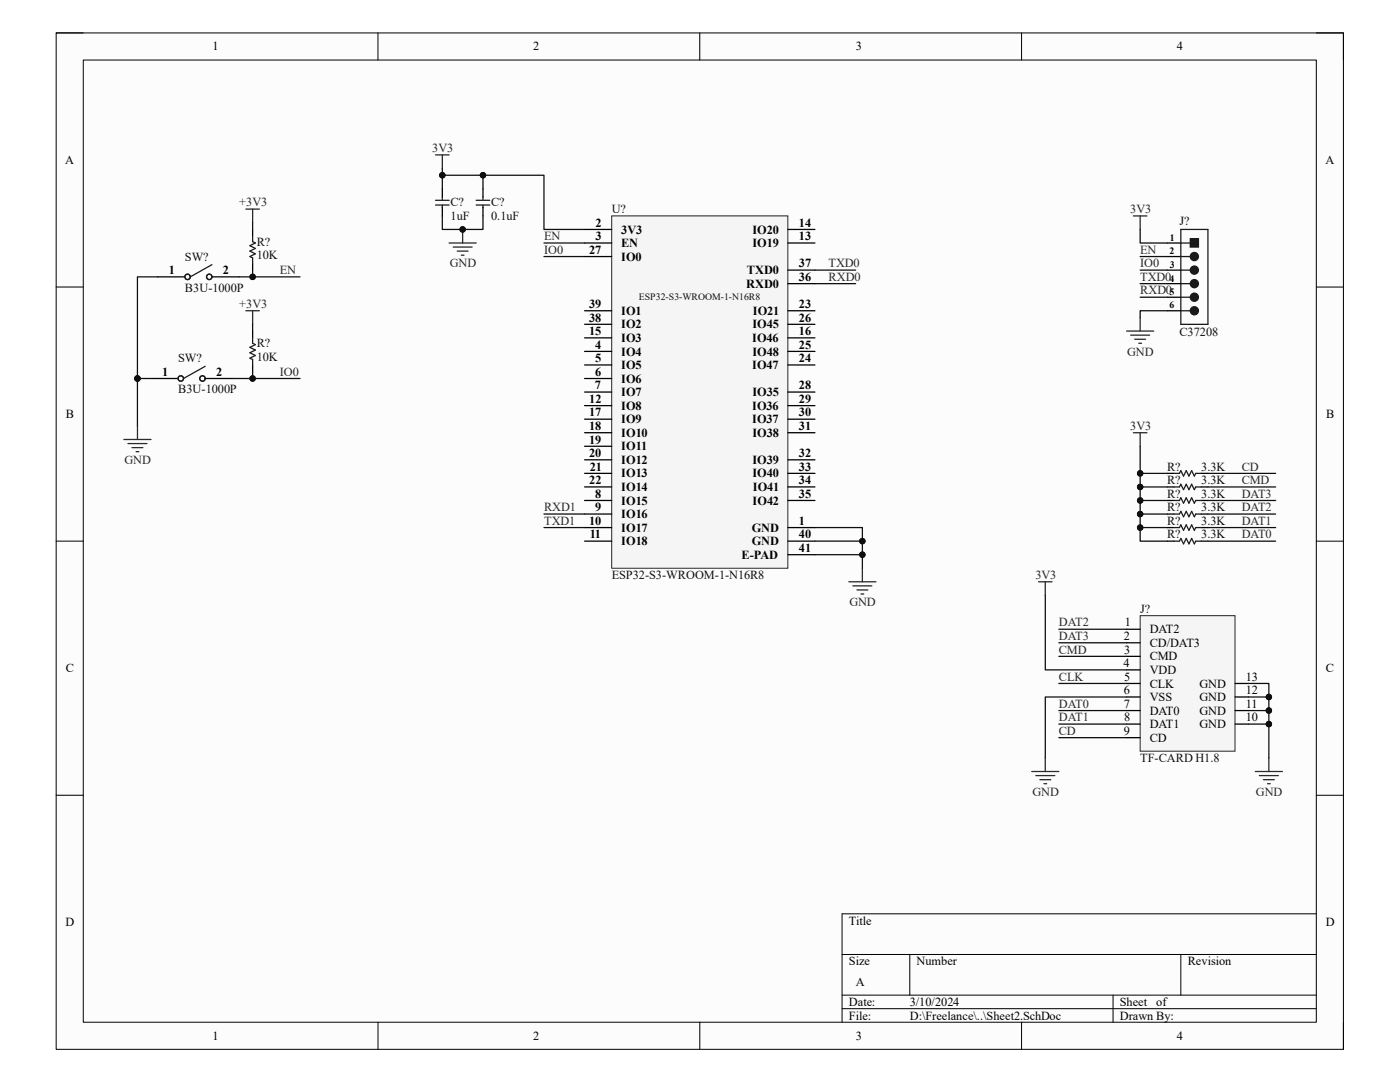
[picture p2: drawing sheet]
<svg xmlns="http://www.w3.org/2000/svg" width="279mm" height="216mm" viewBox="0 0 279 216" stroke-linecap="round" stroke-linejoin="round" font-family="sans-serif">
<path d="M11.2 6.6h256.9v202.8h-256.9z" fill-rule="evenodd" fill="#fcfcfc"/>
<path d="M11.2 6.6h256.9v202.8h-256.9z" fill="none" stroke="#000" stroke-width=".2"/>
<path d="M16.6 12h246.1v192h-246.1z" fill-rule="evenodd" fill="#fcfcfc"/>
<g fill="none" stroke="#000" stroke-width=".2">
<path d="M11.2 6.6h5.4M16.6 12h246.1v192h-246.1zM75.4 6.6v5.4M139.7 6.6v5.4M203.9 6.6v5.4M262.7 6.6h5.4v5.4M11.2 57.3h5.4M262.7 57.3h5.4M11.2 108h5.4M262.7 108h5.4M11.2 158.7h5.4M262.7 158.7h5.4"/>
<path d="M168.1 190.5h94.6M168.1 198.6h94.6M181.6 190.5v8.1M222.1 198.6v5.4M235.7 190.5v8.1M262.7 182.3h-94.6v21.7M75.4 204v5.4M139.7 204v5.4M168.1 201.3h94.6M203.9 204v5.4M268.1 204v5.4"/>
</g>
<path d="M122.1 43.1h35.1v70.3h-35.1z" fill-rule="evenodd" fill="#f5f5f5"/>
<path d="M122.1 43.1h35.1v70.3h-35.1z" fill="none" stroke="#262626" stroke-width=".2"/>
<g fill="none" stroke="#000" stroke-width=".25">
<path d="M96.4 37.7v1.6M96.4 41.3v1.8M116.7 45.8h5.4M116.7 48.5h5.4M116.7 51.2h5.4M157.2 45.8h5.4M157.2 48.5h5.4M157.2 56.6h5.4M157.2 53.9h5.4M116.7 70.1h5.4M116.7 72.8h5.4M116.7 75.5h5.4"/>
<path d="M116.7 78.2h5.4M116.7 67.4h5.4M116.7 62h5.4M116.7 64.7h5.4M157.2 70.1h5.4M157.2 72.8h5.4M157.2 78.2h5.4M157.2 67.4h5.4M157.2 62h5.4M157.2 64.7h5.4M116.7 99.9h5.4M116.7 80.9h5.4"/>
<path d="M116.7 83.6h5.4M116.7 86.3h5.4M116.7 89h5.4M116.7 91.8h5.4M116.7 94.5h5.4M116.7 97.2h5.4M157.2 99.9h5.4M157.2 80.9h5.4M157.2 83.6h5.4M157.2 86.3h5.4M157.2 91.8h5.4M157.2 94.5h5.4"/>
<path d="M157.2 97.2h5.4M116.7 105.3h5.4M116.7 102.6h5.4M116.7 108h5.4M157.2 105.3h5.4M157.2 108h5.4M157.2 110.7h5.4"/>
</g>
<path d="M95 40h2.7M96.4 39.3v.5M95 40.9h2.7M96.4 40.9v.6" fill="none" stroke="#1c1c1c" stroke-width=".25"/>
<path d="M89.6 48.5h5.4M90.4 49.3h3.8M91.2 50.1h2.2M92.1 50.9h.5M92.3 45.8v2.7" fill="none" stroke="#262626" stroke-width=".25"/>
<circle cx="92.3" cy="45.8" r=".54" fill="#0e0e0e"/>
<circle cx="92.3" cy="45.8" r=".54" fill="none" stroke="#0e0e0e" stroke-width=".2"/>
<path d="M86.9 30.9h2.7M88.3 30.9v2.7M169.4 116.1h5.4M170.2 116.9h3.8M171 117.7h2.2M171.8 118.5h.6M172.1 113.4v2.7" fill="none" stroke="#262626" stroke-width=".25"/>
<path d="M227.5 122.9h19v27h-19z" fill-rule="evenodd" fill="#f5f5f5"/>
<path d="M227.5 122.9h19v27h-19z" fill="none" stroke="#262626" stroke-width=".2"/>
<g fill="none" stroke="#000" stroke-width=".25">
<path d="M31.5 55.2h5.4M42.3 55.2h5.4M50.4 45.8v1.3M50.4 52.5v1.4M30.1 75.5h5.4M41 75.5h5.4M50.4 66.1v1.3M50.4 72.8v1.4M224.8 125.6h2.7M224.8 128.3h2.7M224.8 131h2.7M224.8 133.7h2.7"/>
<path d="M224.8 136.4h2.7M224.8 139.1h2.7M246.5 136.4h2.7M246.5 139.1h2.7M224.8 141.8h2.7M224.8 144.5h2.7M224.8 147.2h2.7M246.5 141.8h2.7M246.5 144.5h2.7"/>
</g>
<g fill="none" stroke="#1c1c1c" stroke-width=".25">
<path d="M42.3 52.8l-4.3 2.4M50.4 47.1v1.1l.6 .3-1.1 .5 1.1 .6-1.1 .5 1.1 .5-1.1 .6 .5 .3v1M41 73.1l-4.4 2.4M50.4 67.4v1.1l.6 .3-1.1 .5 1.1 .5-1.1 .6 1.1 .5-1.1 .6 .5 .2v1.1"/>
<circle cx="37.4" cy="55.2" r=".54"/>
<circle cx="41.8" cy="55.2" r=".54"/>
<circle cx="36.1" cy="75.5" r=".54"/>
<circle cx="40.4" cy="75.5" r=".54"/>
</g>
<path d="M49.1 41.7h2.7M50.4 41.7v2.7M49.1 62h2.7M50.4 62v2.7M24.7 87.7h5.4M25.5 88.5h3.8M26.3 89.3h2.2M27.2 90.1h.5M27.4 85v2.7" fill="none" stroke="#262626" stroke-width=".25"/>
<circle cx="238.4" cy="51.2" r=".81" fill="#1c1c1c"/>
<g fill="none" stroke="#1c1c1c" stroke-width=".25">
<path d="M235.7 48.5h1.8M235.7 51.2h1.8"/>
<circle cx="238.4" cy="51.2" r=".81"/>
</g>
<path d="M232.9 51.2h2.8M232.9 48.5h2.8" fill="none" stroke="#000" stroke-width=".25"/>
<path d="M237.5 47.7h1.7v1.6h-1.7z" fill-rule="evenodd" fill="#1c1c1c"/>
<path d="M237.5 47.7h1.7v1.6h-1.7z" fill="none" stroke="#1c1c1c" stroke-width=".25"/>
<circle cx="238.4" cy="56.6" r=".81" fill="#1c1c1c"/>
<circle cx="238.4" cy="56.6" r=".81" fill="none" stroke="#1c1c1c" stroke-width=".25"/>
<circle cx="238.4" cy="62" r=".81" fill="#1c1c1c"/>
<circle cx="238.4" cy="62" r=".81" fill="none" stroke="#1c1c1c" stroke-width=".25"/>
<circle cx="238.4" cy="59.3" r=".81" fill="#1c1c1c"/>
<circle cx="238.4" cy="59.3" r=".81" fill="none" stroke="#1c1c1c" stroke-width=".25"/>
<circle cx="238.4" cy="53.9" r=".81" fill="#1c1c1c"/>
<g fill="none" stroke="#1c1c1c" stroke-width=".25">
<path d="M86.9 40h2.7M88.3 39.3v.5M86.9 40.9h2.7M88.3 40.9v.6M235.7 45.8h5.4v18.9h-5.4zM235.7 53.9h1.8M235.7 56.6h1.8M235.7 59.3h1.8M235.7 62h1.8M234.3 99.9h1.1l.3-.6 .5 1.1 .5-1.1 .6 1.1 .5-1.1 .6 1.1 .2-.5h1.1M234.3 97.2h1.1l.3-.6 .5 1.1 .5-1.1 .6 1.1 .5-1.1 .6 1.1 .2-.5h1.1M234.3 94.5h1.1l.3-.6 .5 1.1 .5-1.1 .6 1.1 .5-1.1 .6 1.1 .2-.5h1.1"/>
<path d="M234.3 108h1.1l.3-.6 .5 1.1 .5-1.1 .6 1.1 .5-1.1 .6 1.1 .2-.5h1.1M234.3 105.3h1.1l.3-.6 .5 1.1 .5-1.1 .6 1.1 .5-1.1 .6 1.1 .2-.5h1.1M234.3 102.6h1.1l.3-.6 .5 1.1 .5-1.1 .6 1.1 .5-1.1 .6 1.1 .2-.5h1.1"/>
<circle cx="238.4" cy="53.9" r=".81"/>
</g>
<g fill="none" stroke="#000" stroke-width=".25">
<path d="M88.3 37.7v1.6M88.3 41.3v1.8M232.9 53.9h2.8M232.9 56.6h2.8M232.9 59.3h2.8M232.9 62h2.8M232.9 99.9h1.4M232.9 97.2h1.4M232.9 94.5h1.4M239.7 99.9h1.4M239.7 97.2h1.4M239.7 94.5h1.4"/>
<path d="M232.9 108h1.4M232.9 105.3h1.4M232.9 102.6h1.4M239.7 108h1.4M239.7 105.3h1.4M239.7 102.6h1.4"/>
</g>
<g fill="none" stroke="#262626" stroke-width=".25">
<path d="M226.2 43.1h2.7M227.5 43.1v2.7M224.8 66.1h5.5M225.6 66.9h3.8M226.5 67.7h2.1M227.3 68.5h.5M227.5 63.4v2.7M226.2 86.3h2.7M227.5 86.3v2.7M207.3 116.1h2.7M208.6 116.1v2.7M205.9 153.9h5.4"/>
<path d="M206.7 154.8h3.8M207.5 155.6h2.2M208.3 156.4h.6M208.6 151.2v2.7M250.5 153.9h5.4M251.3 154.8h3.8M252.1 155.6h2.2M253 156.4h.5M253.2 151.2v2.7"/>
</g>
<path d="M96.4 35v2.7" fill="none" stroke="#0e0e0e" stroke-width=".25"/>
<circle cx="96.4" cy="35" r=".54" fill="#0e0e0e"/>
<circle cx="96.4" cy="35" r=".54" fill="none" stroke="#0e0e0e" stroke-width=".2"/>
<path d="M88.3 43.1v2.7h8.1v-2.7" fill="none" stroke="#0e0e0e" stroke-width=".25"/>
<circle cx="92.3" cy="45.8" r=".54" fill="#0e0e0e"/>
<circle cx="92.3" cy="45.8" r=".54" fill="none" stroke="#0e0e0e" stroke-width=".2"/>
<path d="M88.3 33.6v1.4M108.6 48.5h8.1M108.6 51.2h8.1" fill="none" stroke="#0e0e0e" stroke-width=".25"/>
<circle cx="88.3" cy="35" r=".54" fill="#0e0e0e"/>
<circle cx="88.3" cy="35" r=".54" fill="none" stroke="#0e0e0e" stroke-width=".2"/>
<path d="M162.6 110.7h9.5" fill="none" stroke="#0e0e0e" stroke-width=".25"/>
<circle cx="172.1" cy="110.7" r=".54" fill="#0e0e0e"/>
<circle cx="172.1" cy="110.7" r=".54" fill="none" stroke="#0e0e0e" stroke-width=".2"/>
<path d="M162.6 108h9.5" fill="none" stroke="#0e0e0e" stroke-width=".25"/>
<circle cx="172.1" cy="108" r=".54" fill="#0e0e0e"/>
<circle cx="172.1" cy="108" r=".54" fill="none" stroke="#0e0e0e" stroke-width=".2"/>
<path d="M88.3 37.7v-2.7h20.3v10.8h8.1" fill="none" stroke="#0e0e0e" stroke-width=".25"/>
<circle cx="88.3" cy="35" r=".54" fill="#0e0e0e"/>
<circle cx="88.3" cy="35" r=".54" fill="none" stroke="#0e0e0e" stroke-width=".2"/>
<circle cx="96.4" cy="35" r=".54" fill="#0e0e0e"/>
<circle cx="96.4" cy="35" r=".54" fill="none" stroke="#0e0e0e" stroke-width=".2"/>
<path d="M162.6 105.3h9.5v8.1" fill="none" stroke="#0e0e0e" stroke-width=".25"/>
<circle cx="172.1" cy="110.7" r=".54" fill="#0e0e0e"/>
<circle cx="172.1" cy="110.7" r=".54" fill="none" stroke="#0e0e0e" stroke-width=".2"/>
<circle cx="172.1" cy="108" r=".54" fill="#0e0e0e"/>
<circle cx="172.1" cy="108" r=".54" fill="none" stroke="#0e0e0e" stroke-width=".2"/>
<path d="M27.4 75.5h2.7" fill="none" stroke="#0e0e0e" stroke-width=".25"/>
<circle cx="27.4" cy="75.5" r=".54" fill="#0e0e0e"/>
<circle cx="27.4" cy="75.5" r=".54" fill="none" stroke="#0e0e0e" stroke-width=".2"/>
<path d="M50.4 74.2v1.3" fill="none" stroke="#0e0e0e" stroke-width=".25"/>
<circle cx="50.4" cy="75.5" r=".54" fill="#0e0e0e"/>
<circle cx="50.4" cy="75.5" r=".54" fill="none" stroke="#0e0e0e" stroke-width=".2"/>
<path d="M50.4 53.9v1.3" fill="none" stroke="#0e0e0e" stroke-width=".25"/>
<circle cx="50.4" cy="55.2" r=".54" fill="#0e0e0e"/>
<circle cx="50.4" cy="55.2" r=".54" fill="none" stroke="#0e0e0e" stroke-width=".2"/>
<path d="M50.4 44.4v1.4M162.6 56.6h8.2M162.6 53.9h8.2M227.5 45.8v2.7h5.4M227.5 59.3h5.4M227.5 56.6h5.4M227.5 53.9h5.4M227.5 51.2h5.4M50.4 64.7v1.4M232.9 62h-5.4v1.4M249.2 144.5h4v6.7" fill="none" stroke="#0e0e0e" stroke-width=".25"/>
<circle cx="253.2" cy="144.5" r=".54" fill="#0e0e0e"/>
<circle cx="253.2" cy="144.5" r=".54" fill="none" stroke="#0e0e0e" stroke-width=".2"/>
<path d="M249.2 141.8h4v2.7" fill="none" stroke="#0e0e0e" stroke-width=".25"/>
<circle cx="253.2" cy="141.8" r=".54" fill="#0e0e0e"/>
<circle cx="253.2" cy="141.8" r=".54" fill="none" stroke="#0e0e0e" stroke-width=".2"/>
<circle cx="253.2" cy="144.5" r=".54" fill="#0e0e0e"/>
<circle cx="253.2" cy="144.5" r=".54" fill="none" stroke="#0e0e0e" stroke-width=".2"/>
<path d="M249.2 139.1h4v2.7" fill="none" stroke="#0e0e0e" stroke-width=".25"/>
<circle cx="253.2" cy="139.1" r=".54" fill="#0e0e0e"/>
<circle cx="253.2" cy="139.1" r=".54" fill="none" stroke="#0e0e0e" stroke-width=".2"/>
<circle cx="253.2" cy="141.8" r=".54" fill="#0e0e0e"/>
<circle cx="253.2" cy="141.8" r=".54" fill="none" stroke="#0e0e0e" stroke-width=".2"/>
<path d="M249.2 136.4h4v2.7" fill="none" stroke="#0e0e0e" stroke-width=".25"/>
<circle cx="253.2" cy="139.1" r=".54" fill="#0e0e0e"/>
<circle cx="253.2" cy="139.1" r=".54" fill="none" stroke="#0e0e0e" stroke-width=".2"/>
<path d="M108.6 102.6h8.1M108.6 105.3h8.1M208.6 118.8v14.9h16.2M227.5 105.3h5.4M211.3 136.4h13.5M211.3 131h13.5M211.3 128.3h13.5M211.3 125.6h13.5M224.8 139.1h-16.2v12.1M211.3 147.2h13.5M211.3 144.5h13.5M211.3 141.8h13.5" fill="none" stroke="#0e0e0e" stroke-width=".25"/>
<circle cx="227.5" cy="105.3" r=".54" fill="#0e0e0e"/>
<circle cx="227.5" cy="105.3" r=".54" fill="none" stroke="#0e0e0e" stroke-width=".2"/>
<path d="M227.5 102.6h5.4" fill="none" stroke="#0e0e0e" stroke-width=".25"/>
<circle cx="227.5" cy="102.6" r=".54" fill="#0e0e0e"/>
<circle cx="227.5" cy="102.6" r=".54" fill="none" stroke="#0e0e0e" stroke-width=".2"/>
<path d="M227.5 99.9h5.4" fill="none" stroke="#0e0e0e" stroke-width=".25"/>
<circle cx="227.5" cy="99.9" r=".54" fill="#0e0e0e"/>
<circle cx="227.5" cy="99.9" r=".54" fill="none" stroke="#0e0e0e" stroke-width=".2"/>
<path d="M227.5 97.2h5.4" fill="none" stroke="#0e0e0e" stroke-width=".25"/>
<circle cx="227.5" cy="97.2" r=".54" fill="#0e0e0e"/>
<circle cx="227.5" cy="97.2" r=".54" fill="none" stroke="#0e0e0e" stroke-width=".2"/>
<path d="M227.5 94.5h5.4" fill="none" stroke="#0e0e0e" stroke-width=".25"/>
<circle cx="227.5" cy="94.5" r=".54" fill="#0e0e0e"/>
<circle cx="227.5" cy="94.5" r=".54" fill="none" stroke="#0e0e0e" stroke-width=".2"/>
<path d="M31.5 55.2h-4.1v20.3M241.1 94.5h13.5M241.1 97.2h13.5M241.1 99.9h13.5M241.1 102.6h13.5M241.1 105.3h13.5M241.1 108h13.5" fill="none" stroke="#0e0e0e" stroke-width=".25"/>
<circle cx="27.4" cy="75.5" r=".54" fill="#0e0e0e"/>
<circle cx="27.4" cy="75.5" r=".54" fill="none" stroke="#0e0e0e" stroke-width=".2"/>
<path d="M27.4 75.5v9.5" fill="none" stroke="#0e0e0e" stroke-width=".25"/>
<circle cx="27.4" cy="75.5" r=".54" fill="#0e0e0e"/>
<circle cx="27.4" cy="75.5" r=".54" fill="none" stroke="#0e0e0e" stroke-width=".2"/>
<path d="M46.4 75.5h13.5" fill="none" stroke="#0e0e0e" stroke-width=".25"/>
<circle cx="50.4" cy="75.5" r=".54" fill="#0e0e0e"/>
<circle cx="50.4" cy="75.5" r=".54" fill="none" stroke="#0e0e0e" stroke-width=".2"/>
<path d="M47.7 55.2h12.2" fill="none" stroke="#0e0e0e" stroke-width=".25"/>
<circle cx="50.4" cy="55.2" r=".54" fill="#0e0e0e"/>
<circle cx="50.4" cy="55.2" r=".54" fill="none" stroke="#0e0e0e" stroke-width=".2"/>
<path d="M227.5 89v19h5.4" fill="none" stroke="#0e0e0e" stroke-width=".25"/>
<circle cx="227.5" cy="94.5" r=".54" fill="#0e0e0e"/>
<circle cx="227.5" cy="94.5" r=".54" fill="none" stroke="#0e0e0e" stroke-width=".2"/>
<circle cx="227.5" cy="97.2" r=".54" fill="#0e0e0e"/>
<circle cx="227.5" cy="97.2" r=".54" fill="none" stroke="#0e0e0e" stroke-width=".2"/>
<circle cx="227.5" cy="99.9" r=".54" fill="#0e0e0e"/>
<circle cx="227.5" cy="99.9" r=".54" fill="none" stroke="#0e0e0e" stroke-width=".2"/>
<circle cx="227.5" cy="102.6" r=".54" fill="#0e0e0e"/>
<circle cx="227.5" cy="102.6" r=".54" fill="none" stroke="#0e0e0e" stroke-width=".2"/>
<circle cx="227.5" cy="105.3" r=".54" fill="#0e0e0e"/>
<circle cx="227.5" cy="105.3" r=".54" fill="none" stroke="#0e0e0e" stroke-width=".2"/>
<g font-size="2.5">
<text x="42.4" y="10.1">1</text>
<text x="106.4" y="10.1">2</text>
<text x="170.8" y="10.1">3</text>
<text x="234.9" y="10.1">4</text>
<text x="13" y="32.7">A</text>
<text x="264.5" y="32.7">A</text>
<text x="118.8" y="45.3">2</text>
<text x="118.8" y="48">3</text>
<text x="124" y="46.6">3V3</text>
<text x="150.2" y="46.6">IO20</text>
<text x="159.4" y="48">13</text>
<text x="159.4" y="45.3">14</text>
<text x="117.6" y="50.6">27</text>
<text x="124" y="49.3">EN</text>
<text x="124" y="52">IO0</text>
<text x="150.2" y="49.3">IO19</text>
<text x="159.4" y="53.3">37</text>
<text x="33.7" y="54.7">1</text>
<text x="44.5" y="54.7">2</text>
<text x="148.9" y="57.4">RXD0</text>
<text x="149.1" y="54.7">TXD0</text>
<text x="159.4" y="56">36</text>
<text x="117.6" y="64.2">38</text>
<text x="117.6" y="61.5">39</text>
<text x="124" y="65.5">IO2</text>
<text x="124" y="62.8">IO1</text>
<text x="150.2" y="65.5">IO45</text>
<text x="150.2" y="62.8">IO21</text>
<text x="159.4" y="61.5">23</text>
<text x="159.4" y="64.2">26</text>
<text x="117.6" y="66.9">15</text>
<text x="118.8" y="69.6">4</text>
<text x="124" y="71">IO4</text>
<text x="124" y="68.2">IO3</text>
<text x="150.1" y="68.2">IO46</text>
<text x="150.2" y="71">IO48</text>
<text x="159.4" y="66.9">16</text>
<text x="159.4" y="69.6">25</text>
<text x="32.3" y="75">1</text>
<text x="43.1" y="75">2</text>
<text x="118.7" y="77.7">7</text>
<text x="118.8" y="72.3">5</text>
<text x="118.8" y="75">6</text>
<text x="124" y="73.6">IO5</text>
<text x="124" y="76.3">IO6</text>
<text x="150.1" y="73.6">IO47</text>
<text x="159.4" y="72.3">24</text>
<text x="159.4" y="77.7">28</text>
<text x="13.2" y="83.4">B</text>
<text x="117.6" y="83.1">17</text>
<text x="117.6" y="80.4">12</text>
<text x="124" y="79">IO7</text>
<text x="124" y="81.7">IO8</text>
<text x="150.1" y="81.7">IO36</text>
<text x="150.2" y="79">IO35</text>
<text x="159.4" y="80.4">29</text>
<text x="159.4" y="83.1">30</text>
<text x="264.7" y="83.4">B</text>
<text x="117.6" y="85.8">18</text>
<text x="117.6" y="88.5">19</text>
<text x="124" y="84.5">IO9</text>
<text x="124" y="87.2">IO10</text>
<text x="124" y="89.9">IO11</text>
<text x="150.1" y="84.5">IO37</text>
<text x="150.2" y="87.2">IO38</text>
<text x="159.4" y="85.8">31</text>
<text x="117.6" y="91.2">20</text>
<text x="117.7" y="93.9">21</text>
<text x="124" y="92.6">IO12</text>
<text x="124" y="95.2">IO13</text>
<text x="150.2" y="92.6">IO39</text>
<text x="150.2" y="95.2">IO40</text>
<text x="159.4" y="91.2">32</text>
<text x="159.4" y="93.9">33</text>
<text x="117.6" y="96.6">22</text>
<text x="118.8" y="99.3">8</text>
<text x="124" y="100.7">IO15</text>
<text x="124" y="98">IO14</text>
<text x="150.2" y="100.7">IO42</text>
<text x="150.2" y="98">IO41</text>
<text x="159.4" y="96.6">34</text>
<text x="159.4" y="99.3">35</text>
<text x="117.6" y="104.7">10</text>
<text x="117.7" y="107.4">11</text>
<text x="118.8" y="102">9</text>
<text x="124" y="103.4">IO16</text>
<text x="124" y="106.1">IO17</text>
<text x="150" y="106.1">GND</text>
<text x="159.4" y="104.7">1</text>
<text x="159.4" y="107.4">40</text>
<text x="124" y="108.8">IO18</text>
<text x="148" y="111.5">E-PAD</text>
<text x="150" y="108.8">GND</text>
<text x="159.4" y="110.2">41</text>
<text x="224.5" y="125">1</text>
<text x="224.3" y="127.7">2</text>
<text x="224.4" y="130.4">3</text>
<text x="229.4" y="126.4">DAT2</text>
<text x="229.4" y="129.1">CD/DAT3</text>
<text x="229.4" y="131.8">CMD</text>
<text x="13.2" y="134.2">C</text>
<text x="224.2" y="133.1">4</text>
<text x="224.3" y="135.8">5</text>
<text x="229.4" y="134.5">VDD</text>
<text x="229.4" y="137.2">CLK</text>
<text x="239.4" y="137.2">GND</text>
<text x="248.6" y="135.8">13</text>
<text x="264.6" y="134.2">C</text>
<text x="224.3" y="138.5">6</text>
<text x="224.3" y="141.2">7</text>
<text x="224.3" y="143.9">8</text>
<text x="229.4" y="139.9">VSS</text>
<text x="229.4" y="142.6">DAT0</text>
<text x="239.4" y="142.6">GND</text>
<text x="239.4" y="139.9">GND</text>
<text x="248.6" y="143.9">10</text>
<text x="248.6" y="141.2">11</text>
<text x="248.6" y="138.5">12</text>
<text x="224.3" y="146.6">9</text>
<text x="229.4" y="145.3">DAT1</text>
<text x="229.4" y="148">CD</text>
<text x="239.4" y="145.3">GND</text>
<text x="13.1" y="184.8">D</text>
<text x="169.4" y="184.5">Title</text>
<text x="264.6" y="184.8">D</text>
<text x="169.4" y="192.6">Size</text>
<text x="170.8" y="196.7">A</text>
<text x="182.9" y="192.6">Number</text>
<text x="237" y="192.6">Revision</text>
<text x="169.4" y="200.7">Date:</text>
<text x="169.4" y="203.5">File:</text>
<text x="181.6" y="203.5">D:\Freelance\..\Sheet2.SchDoc</text>
<text x="181.6" y="200.7">3/10/2024</text>
<text x="223.5" y="200.7">Sheet</text>
<text x="223.5" y="203.5">Drawn By:</text>
<text x="230.7" y="200.7">of</text>
<text x="42.4" y="207.5">1</text>
<text x="106.4" y="207.5">2</text>
<text x="170.8" y="207.5">3</text>
<text x="234.9" y="207.5">4</text>
</g>
<g font-size="2.5" fill="#262626">
<text x="86.3" y="30.4">3V3</text>
<text x="47.8" y="41.2">+3V3</text>
<text x="108.6" y="48">EN</text>
<text x="225.6" y="42.5">3V3</text>
<text x="89.7" y="53.3">GND</text>
<text x="108.6" y="50.6">IO0</text>
<text x="165.4" y="53.3">TXD0</text>
<text x="227.5" y="50.6">EN</text>
<text x="227.5" y="53.3">IO0</text>
<text x="55.8" y="54.7">EN</text>
<text x="165.4" y="56">RXD0</text>
<text x="227.5" y="56">TXD0</text>
<text x="227.5" y="58.8">RXD0</text>
<text x="47.8" y="61.5">+3V3</text>
<text x="225" y="71">GND</text>
<text x="55.8" y="75">IO0</text>
<text x="225.6" y="85.8">3V3</text>
<text x="24.8" y="92.6">GND</text>
<text x="247.8" y="93.9">CD</text>
<text x="247.8" y="99.3">DAT3</text>
<text x="247.8" y="96.6">CMD</text>
<text x="108.6" y="102">RXD1</text>
<text x="108.6" y="104.7">TXD1</text>
<text x="247.8" y="107.4">DAT0</text>
<text x="247.8" y="104.7">DAT1</text>
<text x="247.8" y="102">DAT2</text>
<text x="206.6" y="115.6">3V3</text>
<text x="169.5" y="120.9">GND</text>
<text x="211.3" y="125">DAT2</text>
<text x="211.3" y="127.7">DAT3</text>
<text x="211.3" y="130.4">CMD</text>
<text x="211.3" y="135.8">CLK</text>
<text x="211.3" y="141.2">DAT0</text>
<text x="211.3" y="143.9">DAT1</text>
<text x="211.3" y="146.6">CD</text>
<text x="206" y="158.8">GND</text>
<text x="250.7" y="158.8">GND</text>
</g>
<g font-size="2.5" fill="#0e0e0e">
<text x="89.9" y="41.2">C?</text>
<text x="98" y="41.2">C?</text>
<text x="89.9" y="43.9">1uF</text>
<text x="98" y="43.9">0.1uF</text>
<text x="122.1" y="42.5">U?</text>
<text x="235.4" y="45">J?</text>
<text x="36.9" y="52">SW?</text>
<text x="51.2" y="49">R?</text>
<text x="51.2" y="51.7">10K</text>
<text x="36.9" y="58.2">B3U-1000P</text>
<text x="51.2" y="69.3">R?</text>
<text x="235.4" y="67.1">C37208</text>
<text x="35.6" y="72.3">SW?</text>
<text x="51.2" y="72">10K</text>
<text x="35.6" y="78.5">B3U-1000P</text>
<text x="233" y="93.9">R?</text>
<text x="239.7" y="93.9">3.3K</text>
<text x="233" y="99.3">R?</text>
<text x="233" y="96.6">R?</text>
<text x="239.7" y="99.3">3.3K</text>
<text x="239.7" y="96.6">3.3K</text>
<text x="233" y="107.4">R?</text>
<text x="233" y="104.7">R?</text>
<text x="233" y="102">R?</text>
<text x="239.7" y="107.4">3.3K</text>
<text x="239.7" y="104.7">3.3K</text>
<text x="239.7" y="102">3.3K</text>
<text x="122.1" y="115.6">ESP32-S3-WROOM-1-N16R8</text>
<text x="227.5" y="122.3">J?</text>
<text x="227.5" y="152.1">TF-CARD H1.8</text>
</g>
<g font-size="2">
<text x="233.4" y="50.8">2</text>
<text x="233.5" y="48">1</text>
<text x="233.5" y="53.5">3</text>
<text x="233.4" y="56.2">4</text>
<text x="233.4" y="58.9">5</text>
<text x="233.4" y="61.6">6</text>
</g>
<text font-size="2" fill="#0e0e0e" x="127.5" y="59.9">ESP32-S3-WROOM-1-N16R8</text>
</svg>
